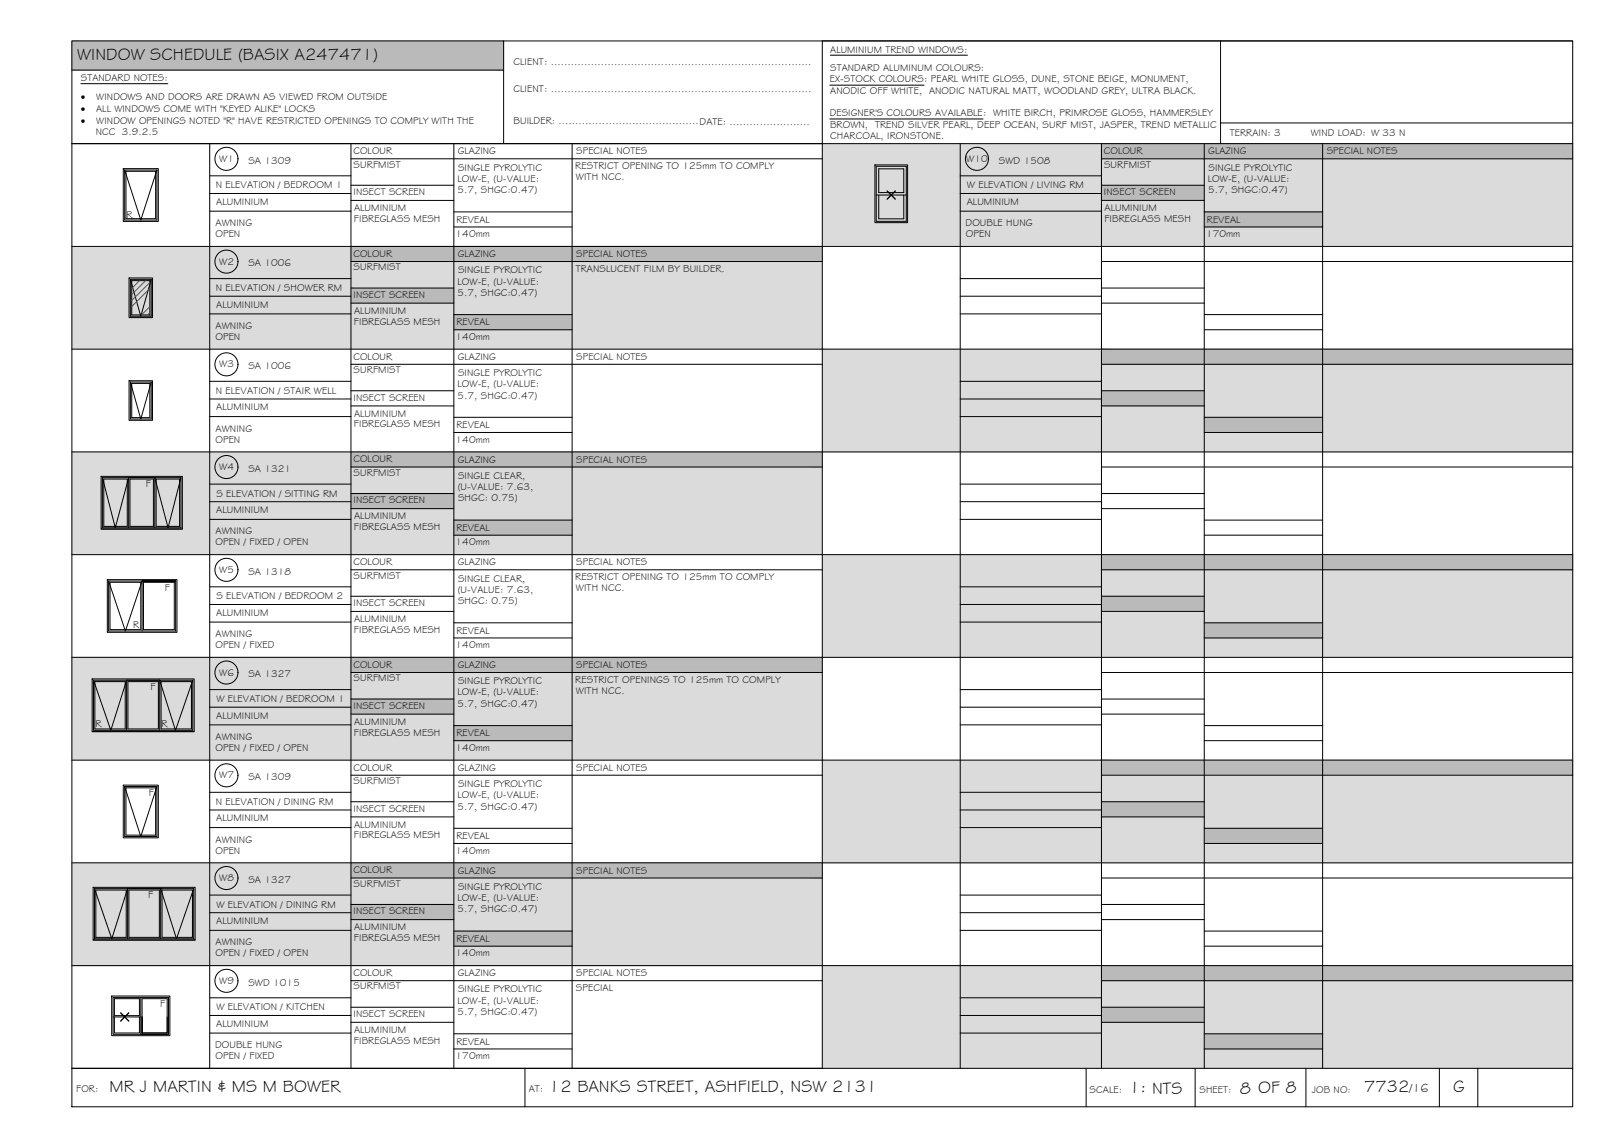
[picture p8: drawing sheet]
<svg xmlns="http://www.w3.org/2000/svg" width="420mm" height="297mm" viewBox="0 0 420 297" stroke-linecap="round" stroke-linejoin="round" font-family="sans-serif">
<!-- layer: WINDOW SCHEDULE HATCH -->
<g fill="#dbdbdb" stroke="#dbdbdb" stroke-width=".26">
<path d="M213.7 37.3l195 26.7v-26.7zM213.7 37.3l195 26.7h-195z"/>
<path d="M18.7 64l195 26.7v-26.7zM18.7 64l195 26.7h-195z"/>
<path d="M213.7 90.7l195 26.7v-26.7zM213.7 90.7l195 26.7h-195z"/>
<path d="M18.7 117.4l195 26.7v-26.7zM18.7 117.4l195 26.7h-195z"/>
<path d="M213.7 144.1l195 26.7v-26.7zM213.7 144.1l195 26.7h-195z"/>
<path d="M18.7 170.8l195 26.7v-26.7zM18.7 170.8l195 26.7h-195z"/>
<path d="M213.7 197.5l195 26.7v-26.7zM213.7 197.5l195 26.7h-195z"/>
<path d="M18.7 224.2l195 26.7v-26.7zM18.7 224.2l195 26.7h-195z"/>
<path d="M213.7 250.9l195 26.7v-26.7zM213.7 250.9l195 26.7h-195z"/>
</g>
<g fill="#bababa" stroke="#bababa" stroke-width=".26">
<path d="M18.7 10.6l112.2 7.6v-7.6zM18.7 10.6l112.2 7.6h-112.2z"/>
<path d="M286.2 37.3l122.5 4v-4zM286.2 37.3l122.5 4h-122.5z"/>
<path d="M286.2 48.1l26.7 4v-4zM286.2 48.1l26.7 4h-26.7z"/>
<path d="M312.9 55.1l30.8 3.9v-3.9zM312.9 55.1l30.8 3.9h-30.8z"/>
<path d="M91.2 64l122.5 4v-4zM91.2 64l122.5 4h-122.5z"/>
<path d="M91.2 74.9l26.7 3.9v-3.9zM91.2 74.9l26.7 3.9h-26.7z"/>
<path d="M117.9 81.8l30.8 3.9v-3.9zM117.9 81.8l30.8 3.9h-30.8z"/>
<path d="M286.2 90.7l122.5 4v-4zM286.2 90.7l122.5 4h-122.5z"/>
<path d="M286.2 101.6l26.7 3.9v-3.9zM286.2 101.6l26.7 3.9h-26.7z"/>
<path d="M312.9 108.5l30.8 3.9v-3.9zM312.9 108.5l30.8 3.9h-30.8z"/>
<path d="M91.2 117.4l122.5 4v-4zM91.2 117.4l122.5 4h-122.5z"/>
<path d="M91.2 128.3l26.7 3.9v-3.9zM91.2 128.3l26.7 3.9h-26.7z"/>
<path d="M117.9 135.2l30.8 3.9v-3.9zM117.9 135.2l30.8 3.9h-30.8z"/>
<path d="M286.2 144.1l122.5 4v-4zM286.2 144.1l122.5 4h-122.5z"/>
<path d="M286.2 155l26.7 3.9v-3.9zM286.2 155l26.7 3.9h-26.7z"/>
<path d="M312.9 161.9l30.8 3.9v-3.9zM312.9 161.9l30.8 3.9h-30.8z"/>
<path d="M91.2 170.8l122.5 4v-4zM91.2 170.8l122.5 4h-122.5z"/>
<path d="M91.2 181.6l26.7 4v-4zM91.2 181.6l26.7 4h-26.7z"/>
<path d="M117.9 188.6l30.8 3.9v-3.9zM117.9 188.6l30.8 3.9h-30.8z"/>
<path d="M286.2 197.5l122.5 4v-4zM286.2 197.5l122.5 4h-122.5z"/>
<path d="M286.2 208.4l26.7 3.9v-3.9zM286.2 208.4l26.7 3.9h-26.7z"/>
<path d="M312.9 215.3l30.8 3.9v-3.9zM312.9 215.3l30.8 3.9h-30.8z"/>
<path d="M91.2 224.2l122.5 4v-4zM91.2 224.2l122.5 4h-122.5z"/>
<path d="M91.2 235l26.7 4v-4zM91.2 235l26.7 4h-26.7z"/>
<path d="M117.9 242l30.8 3.9v-3.9zM117.9 242l30.8 3.9h-30.8z"/>
<path d="M286.2 250.9l122.5 4v-4zM286.2 250.9l122.5 4h-122.5z"/>
<path d="M286.2 261.8l26.7 3.9v-3.9zM286.2 261.8l26.7 3.9h-26.7z"/>
<path d="M312.9 268.7l30.8 3.9v-3.9zM312.9 268.7l30.8 3.9h-30.8z"/>
</g>
<!-- layer: BORDER -->
<g fill="none" stroke="#000" stroke-width=".26">
<path d="M18.7 10.6h390v277h-390zM18.7 18.2h112.2M130.9 10.6v26.7M317.1 10.6v26.7M408.7 10.6h-195v267M18.7 37.3h390M54.5 37.3v240.3M91.2 37.3v240.3M117.9 37.3v240.3M148.7 37.3v240.3M249.5 37.3v240.3M286.2 37.3v240.3"/>
<path d="M312.9 37.3v240.3M317.1 32h91.6M343.7 37.3v240.3M54.5 45.7h36.7M54.5 50.3h36.7M54.5 54.9h36.7M91.2 41.3h122.5M91.2 48.1h26.7M91.2 52.1h26.7M117.9 55.1h30.8M117.9 59h30.8M249.5 45.7h36.7"/>
<path d="M249.5 50.3h36.7M249.5 54.9h36.7M286.2 41.3h122.5M286.2 48.1h26.7M286.2 52.1h26.7M312.9 55.1h30.8M312.9 59h30.8M18.7 64h390M54.5 72.4h36.7M54.5 77h36.7M91.2 68h122.5M91.2 74.9h26.7"/>
<path d="M91.2 78.8h26.7M249.5 72.4h36.7M249.5 77h36.7M286.2 68h122.5M286.2 74.9h26.7M286.2 78.8h26.7M18.7 90.7h390M54.5 81.6h36.7M54.5 99.1h36.7M91.2 94.7h122.5M117.9 81.8h30.8M117.9 85.7h30.8"/>
<path d="M249.5 81.6h36.7M249.5 99.1h36.7M286.2 94.7h122.5M312.9 81.8h30.8M312.9 85.7h30.8M18.7 117.4h390M54.5 103.7h36.7M54.5 108.3h36.7M91.2 101.6h26.7M91.2 105.5h26.7M117.9 108.5h30.8M117.9 112.4h30.8"/>
<path d="M249.5 103.7h36.7M249.5 108.3h36.7M286.2 101.6h26.7M286.2 105.5h26.7M312.9 108.5h30.8M312.9 112.4h30.8M54.5 125.8h36.7M54.5 130.4h36.7M54.5 135h36.7M91.2 121.4h122.5M91.2 128.3h26.7M91.2 132.2h26.7"/>
<path d="M117.9 135.2h30.8M117.9 139.1h30.8M249.5 125.8h36.7M249.5 130.4h36.7M249.5 135h36.7M286.2 121.4h122.5M286.2 128.3h26.7M286.2 132.2h26.7M312.9 135.2h30.8M312.9 139.1h30.8M18.7 144.1h390M54.5 152.5h36.7"/>
<path d="M54.5 157.1h36.7M91.2 148.1h122.5M91.2 155h26.7M91.2 158.9h26.7M249.5 152.5h36.7M249.5 157.1h36.7M286.2 148.1h122.5M286.2 155h26.7M286.2 158.9h26.7M18.7 170.8h390M54.5 161.7h36.7M54.5 179.2h36.7"/>
<path d="M91.2 174.8h122.5M117.9 161.9h30.8M117.9 165.8h30.8M249.5 161.7h36.7M249.5 179.2h36.7M286.2 174.8h122.5M312.9 161.9h30.8M312.9 165.8h30.8M18.7 197.5h390M54.5 183.8h36.7M54.5 188.4h36.7M91.2 181.7h26.7"/>
<path d="M91.2 185.6h26.7M117.9 188.6h30.8M117.9 192.5h30.8M249.5 183.8h36.7M249.5 188.4h36.7M286.2 181.7h26.7M286.2 185.6h26.7M312.9 188.6h30.8M312.9 192.5h30.8M54.5 205.9h36.7M54.5 210.5h36.7M54.5 215.1h36.7"/>
<path d="M91.2 201.5h122.5M91.2 208.4h26.7M91.2 212.3h26.7M117.9 215.3h30.8M117.9 219.2h30.8M249.5 205.9h36.7M249.5 210.5h36.7M249.5 215.1h36.7M286.2 201.5h122.5M286.2 208.4h26.7M286.2 212.3h26.7M312.9 215.3h30.8"/>
<path d="M312.9 219.2h30.8M18.7 224.2h390M54.5 232.6h36.7M54.5 237.2h36.7M91.2 228.2h122.5M91.2 235h26.7M91.2 239h26.7M249.5 232.6h36.7M249.5 237.2h36.7M286.2 228.2h122.5M286.2 235h26.7M286.2 239h26.7"/>
<path d="M18.7 250.9h390M54.5 241.8h36.7M54.5 259.3h36.7M91.2 254.9h122.5M117.9 242h30.8M117.9 245.9h30.8M249.5 241.8h36.7M249.5 259.3h36.7M286.2 254.9h122.5M312.9 242h30.8M312.9 245.9h30.8M18.7 277.6h390"/>
<path d="M54.5 263.9h36.7M54.5 268.5h36.7M91.2 261.8h26.7M91.2 265.7h26.7M117.9 268.7h30.8M117.9 272.6h30.8M136.4 277.6v10M249.5 263.9h36.7M249.5 268.5h36.7M282.2 277.6v10M286.2 261.8h26.7M286.2 265.7h26.7"/>
<path d="M310.5 277.6v10M312.9 268.7h30.8M312.9 272.6h30.8M339.3 277.6v10M374 277.6v10M384 277.6v10"/>
</g>
<!-- layer: TEXT -->
<path d="M215.7 14.3h35.7M21 21.8h22.6M215.6 30.9h39.8M215.6 22.1h24.5" fill="none" stroke="#000" stroke-width=".26"/>
<!-- layer: WINDOWS -->
<g fill="none" stroke="#000" stroke-width=".26">
<path d="M32.4 44.2l4.2 13 4.2-13M32.4 44.2v13h8.4v-13M32.4 44.2h8.4M32.7 44.5h7.7v12.3h-7.7zM227.7 43.2h7.8v14.3h-7.8zM227.7 50.7h7.8M228.3 50.7v6.2h6.5v-6.2M228.3 43.9h6.5v6.2h-6.5zM230.5 49.6l2.1 2.1M232.6 49.6l-2.1 2.1M33.9 72.6l2.7 9.6 2.7-9.6M33.9 72.6h5.4"/>
<path d="M33.9 72.6v9.6h5.4v-9.6M34.2 72.9h4.7v8.9h-4.7zM33.9 99.3l2.7 9.6 2.7-9.6M33.9 99.3v9.6h5.4v-9.6M33.9 99.3h5.4M34.2 99.6h4.7v8.9h-4.7zM26.6 124.1l3.4 13.1 3.4-13.1M26.6 124.1h20.4l-3.3 13.1-3.5-13.1M26.6 124.1v13.1h20.4v-13.1M27 124.5h6.1v12.3h-6.1zM33.4 124.1h6.8M33.4 124.1v13.1"/>
<path d="M33.8 124.5h6.1v12.3h-6.1zM40.2 124.1v13.1M40.6 124.5h6.1v12.3h-6.1zM28.2 151h17.4h-8.7M28.2 151l4.4 13 4.3-13M28.2 151v13h17.4v-13M28.6 151.3h8v12.3h-8zM36.9 151v13M37.3 151.3h8v12.3h-8zM24.3 176.8l4.5 13 4.1-13M24.3 176.8h25.8l-4.5 13-4.1-13M24.3 176.8v13h25.8v-13"/>
<path d="M24.6 177.1h7.9v12.3h-7.9zM32.9 176.8h8.6M32.9 176.8v13M33.2 177.1h8v12.3h-8zM41.5 176.8v13M41.9 177.1h7.8v12.3h-7.8zM32.4 204.4l4.2 13 4.2-13M32.4 204.4h8.4M32.4 204.4v13h8.4v-13M32.7 204.7h7.7v12.3h-7.7zM24.6 230.9l4.4 13.1 4.2-13.1M24.6 230.9h25.7l-4.4 13.1-4.2-13.1"/>
<path d="M24.6 230.9v13.1h25.7v-13.1M24.9 231.3h7.9v12.3h-7.9zM33.2 230.9h8.5M33.2 230.9v13.1M33.5 231.3h7.9v12.3h-7.9zM41.7 230.9v13.1M42.1 231.3h7.9v12.3h-7.9zM29.4 259.2h14.4v9.6h-14.4zM29.7 259.5h6.5v4.4h-6.5zM36.6 259.2v9.6h7.2M29.4 264.3h7.2M29.7 264.3v4.1h6.5v-4.1"/>
<path d="M31.4 263.2l1 1.1 1.1-1.1M31.4 265.4l1-1.1 1.1 1.1M36.9 264.3v4.1v-8.9h6.5v8.9h-6.5h6.5v-4.1"/>
<circle cx="58.8" cy="41.3" r="3"/>
<circle cx="253.8" cy="41.3" r="3"/>
<circle cx="58.8" cy="68" r="3"/>
<circle cx="58.8" cy="94.7" r="3"/>
<circle cx="58.8" cy="121.4" r="3"/>
<circle cx="58.8" cy="148.1" r="3"/>
<circle cx="58.8" cy="174.8" r="3"/>
<circle cx="58.8" cy="201.5" r="3"/>
<circle cx="58.8" cy="228.2" r="3"/>
<circle cx="58.8" cy="254.9" r="3"/>
</g>
<!-- layer: NEWWORK -->
<g fill="none" stroke="#000" stroke-width=".26">
<path d="M32 43.8h9.1v13.7h-9.1zM227.3 42.9h8.5v15h-8.5zM33.5 72.2h6.1v10.3h-6.1zM33.5 98.9h6.1v10.3h-6.1zM26.3 123.8h21.1v13.7h-21.1zM26.3 137.5h21.1M27.9 150.6h18.1v13.7h-18.1zM23.9 176.4h26.5v13.7h-26.5zM23.9 190.1h26.5M32 204h9.1v13.7h-9.1zM24.2 230.6h26.5v13.7h-26.5zM24.2 244.3h26.5"/>
<path d="M29 258.8h15.1v10.3h-15.1z"/>
</g>
<!-- layer: HATCH -->
<path d="M36.2 72.9l-2 2.1M37.8 72.9l-3.6 3.6M38.9 79.7l-2.1 2.1M38.9 73.4l-4.7 4.7M38.9 75l-4.7 4.7M38.9 81.3l-.5 .5" fill="none" stroke="#545454" stroke-width=".26"/>
<g font-size="4.5">
<text x="20" y="15.6">WINDOW SCHEDULE (BASIX A247471)</text>
<text x="28.5" y="283.7">MR J MARTIN &amp; MS M BOWER</text>
<text x="142.6" y="283.7">12 BANKS STREET, ASHFIELD, NSW 2131</text>
<text x="293.4" y="284">1: NTS</text>
<text x="322.2" y="284.2">8 OF 8</text>
<text x="354.5" y="283.8">7732</text>
<text x="377.6" y="283.8">G</text>
</g>
<text font-size="3.2" x="366.3" y="283.8">/16</text>
<g font-size="2.6">
<text x="133.4" y="16.9">CLIENT: ..............................................................................</text>
<text x="215.7" y="13.6">ALUMINIUM TREND WINDOWS:</text>
<text x="21" y="21.1">STANDARD NOTES:</text>
<text x="215.6" y="21.4">EX-STOCK COLOURS: PEARL WHITE GLOSS, DUNE, STONE BEIGE, MONUMENT,</text>
<text x="215.7" y="18.5">STANDARD ALUMINUM COLOURS:</text>
<text x="21" y="26.1">·</text>
<text x="21" y="29.1">·</text>
<text x="25" y="29.1">ALL WINDOWS COME WITH &quot;KEYED ALIKE&quot; LOCKS</text>
<text x="25" y="26.1">WINDOWS AND DOORS ARE DRAWN AS VIEWED FROM OUTSIDE</text>
<text x="133.4" y="24">CLIENT: ..............................................................................</text>
<text x="215.7" y="24.4">ANODIC OFF WHITE, ANODIC NATURAL MATT, WOODLAND GREY, ULTRA BLACK.</text>
<text x="21" y="32.1">·</text>
<text x="24.9" y="35.1">NCC 3.9.2.5</text>
<text x="25" y="32.1">WINDOW OPENINGS NOTED &quot;R&quot; HAVE RESTRICTED OPENINGS TO COMPLY WITH THE</text>
<text x="133.4" y="32.3">BUILDER: ..........................................DATE: ........................</text>
<text x="215.6" y="30.2">DESIGNER'S COLOURS AVAILABLE: WHITE BIRCH, PRIMROSE GLOSS, HAMMERSLEY</text>
<text x="215.7" y="33.2">BROWN, TREND SILVER PEARL, DEEP OCEAN, SURF MIST, JASPER, TREND METALLIC</text>
<text x="319.6" y="35.4">TERRAIN: 3</text>
<text x="340.6" y="35.4">WIND LOAD: W 33 N</text>
<text x="91.8" y="40.1">COLOUR</text>
<text x="119" y="40.1">GLAZING</text>
<text x="149.7" y="40.1">SPECIAL NOTES</text>
<text x="215.7" y="36.1">CHARCOAL, IRONSTONE.</text>
<text x="286.8" y="40.1">COLOUR</text>
<text x="314" y="40.1">GLAZING</text>
<text x="344.7" y="40.1">SPECIAL NOTES</text>
<text x="57" y="42.1">W1</text>
<text x="64.5" y="42.6">SA 1309</text>
<text x="91.9" y="43.6">SURFMIST</text>
<text x="118.9" y="47.2">LOW-E, (U-VALUE:</text>
<text x="119" y="44.3">SINGLE PYROLYTIC</text>
<text x="149.5" y="43.9">RESTRICT OPENING TO 125mm TO COMPLY</text>
<text x="149.6" y="46.8">WITH NCC.</text>
<text x="251.1" y="42.1">W10</text>
<text x="259.5" y="42.6">SWD 1508</text>
<text x="286.9" y="43.6">SURFMIST</text>
<text x="313.9" y="47.2">LOW-E, (U-VALUE:</text>
<text x="314" y="44.3">SINGLE PYROLYTIC</text>
<text x="56.1" y="49">N ELEVATION / BEDROOM 1</text>
<text x="56.2" y="53.2">ALUMINIUM</text>
<text x="91.8" y="50.7">INSECT SCREEN</text>
<text x="118.9" y="50.2">5.7, SHGC:0.47)</text>
<text x="251.2" y="49">W ELEVATION / LIVING RM</text>
<text x="251.2" y="53.2">ALUMINIUM</text>
<text x="286.9" y="50.7">INSECT SCREEN</text>
<text x="313.9" y="50.2">5.7, SHGC:0.47)</text>
<text x="32.9" y="56.6">R</text>
<text x="56" y="58.8">AWNING</text>
<text x="92" y="57.7">FIBREGLASS MESH</text>
<text x="92" y="54.9">ALUMINIUM</text>
<text x="118.6" y="57.9">REVEAL</text>
<text x="250.9" y="58.8">DOUBLE HUNG</text>
<text x="287" y="57.7">FIBREGLASS MESH</text>
<text x="287" y="54.9">ALUMINIUM</text>
<text x="313.6" y="57.9">REVEAL</text>
<text x="56" y="61.7">OPEN</text>
<text x="118.4" y="61.7">140mm</text>
<text x="251" y="61.7">OPEN</text>
<text x="313.4" y="61.7">170mm</text>
<text x="57" y="68.8">W2</text>
<text x="64.5" y="69.3">SA 1006</text>
<text x="91.8" y="66.8">COLOUR</text>
<text x="91.9" y="70.2">SURFMIST</text>
<text x="119" y="66.9">GLAZING</text>
<text x="119" y="71">SINGLE PYROLYTIC</text>
<text x="149.6" y="70.6">TRANSLUCENT FILM BY BUILDER.</text>
<text x="149.7" y="66.9">SPECIAL NOTES</text>
<text x="56.1" y="75.7">N ELEVATION / SHOWER RM</text>
<text x="91.8" y="77.4">INSECT SCREEN</text>
<text x="118.9" y="73.9">LOW-E, (U-VALUE:</text>
<text x="118.9" y="76.9">5.7, SHGC:0.47)</text>
<text x="56.2" y="79.9">ALUMINIUM</text>
<text x="92" y="81.6">ALUMINIUM</text>
<text x="56" y="88.4">OPEN</text>
<text x="56" y="85.5">AWNING</text>
<text x="92" y="84.4">FIBREGLASS MESH</text>
<text x="118.4" y="88.3">140mm</text>
<text x="118.6" y="84.6">REVEAL</text>
<text x="57" y="95.5">W3</text>
<text x="64.5" y="96">SA 1006</text>
<text x="91.8" y="93.5">COLOUR</text>
<text x="119" y="93.5">GLAZING</text>
<text x="149.7" y="93.5">SPECIAL NOTES</text>
<text x="91.9" y="97">SURFMIST</text>
<text x="118.9" y="100.6">LOW-E, (U-VALUE:</text>
<text x="119" y="97.7">SINGLE PYROLYTIC</text>
<text x="56.1" y="102.4">N ELEVATION / STAIR WELL</text>
<text x="56.2" y="106.7">ALUMINIUM</text>
<text x="91.8" y="104.1">INSECT SCREEN</text>
<text x="118.9" y="103.6">5.7, SHGC:0.47)</text>
<text x="56" y="112.2">AWNING</text>
<text x="92" y="111.1">FIBREGLASS MESH</text>
<text x="92" y="108.3">ALUMINIUM</text>
<text x="118.6" y="111.3">REVEAL</text>
<text x="56" y="115.1">OPEN</text>
<text x="118.4" y="115">140mm</text>
<text x="57" y="122.2">W4</text>
<text x="64.5" y="122.7">SA 1321</text>
<text x="91.8" y="120.2">COLOUR</text>
<text x="91.9" y="123.6">SURFMIST</text>
<text x="119" y="120.3">GLAZING</text>
<text x="119" y="124.4">SINGLE CLEAR,</text>
<text x="149.7" y="120.3">SPECIAL NOTES</text>
<text x="37.9" y="126.6">F</text>
<text x="56.2" y="129.1">S ELEVATION / SITTING RM</text>
<text x="91.8" y="130.8">INSECT SCREEN</text>
<text x="118.9" y="127.3">(U-VALUE: 7.63,</text>
<text x="119" y="130.3">SHGC: 0.75)</text>
<text x="56.2" y="133.3">ALUMINIUM</text>
<text x="92" y="137.8">FIBREGLASS MESH</text>
<text x="92" y="135">ALUMINIUM</text>
<text x="118.6" y="138">REVEAL</text>
<text x="56" y="141.7">OPEN / FIXED / OPEN</text>
<text x="56" y="138.8">AWNING</text>
<text x="118.4" y="141.7">140mm</text>
<text x="57" y="148.9">W5</text>
<text x="64.5" y="149.4">SA 1318</text>
<text x="91.8" y="146.9">COLOUR</text>
<text x="119" y="147">GLAZING</text>
<text x="149.7" y="147">SPECIAL NOTES</text>
<text x="42.8" y="153.6">F</text>
<text x="56.2" y="155.8">S ELEVATION / BEDROOM 2</text>
<text x="91.9" y="150.4">SURFMIST</text>
<text x="118.9" y="154">(U-VALUE: 7.63,</text>
<text x="119" y="151.1">SINGLE CLEAR,</text>
<text x="149.5" y="150.7">RESTRICT OPENING TO 125mm TO COMPLY</text>
<text x="149.6" y="153.6">WITH NCC.</text>
<text x="56.2" y="160">ALUMINIUM</text>
<text x="91.8" y="157.5">INSECT SCREEN</text>
<text x="92" y="161.7">ALUMINIUM</text>
<text x="119" y="157">SHGC: 0.75)</text>
<text x="34.6" y="163.1">R</text>
<text x="56" y="165.5">AWNING</text>
<text x="92" y="164.5">FIBREGLASS MESH</text>
<text x="118.6" y="164.7">REVEAL</text>
<text x="56" y="168.4">OPEN / FIXED</text>
<text x="91.8" y="173.6">COLOUR</text>
<text x="118.4" y="168.4">140mm</text>
<text x="119" y="173.6">GLAZING</text>
<text x="149.7" y="173.7">SPECIAL NOTES</text>
<text x="39.1" y="179.4">F</text>
<text x="57" y="175.6">W6</text>
<text x="64.5" y="176.1">SA 1327</text>
<text x="91.9" y="177.1">SURFMIST</text>
<text x="119" y="177.8">SINGLE PYROLYTIC</text>
<text x="149.5" y="177.4">RESTRICT OPENINGS TO 125mm TO COMPLY</text>
<text x="56.2" y="182.5">W ELEVATION / BEDROOM 1</text>
<text x="91.8" y="184.2">INSECT SCREEN</text>
<text x="118.9" y="180.7">LOW-E, (U-VALUE:</text>
<text x="118.9" y="183.7">5.7, SHGC:0.47)</text>
<text x="149.6" y="180.3">WITH NCC.</text>
<text x="24.8" y="188.9">R</text>
<text x="42" y="188.9">R</text>
<text x="56.2" y="186.7">ALUMINIUM</text>
<text x="92" y="191.2">FIBREGLASS MESH</text>
<text x="92" y="188.4">ALUMINIUM</text>
<text x="118.6" y="191.4">REVEAL</text>
<text x="56" y="195.1">OPEN / FIXED / OPEN</text>
<text x="56" y="192.2">AWNING</text>
<text x="118.4" y="195.1">140mm</text>
<text x="57" y="202.3">W7</text>
<text x="64.5" y="202.7">SA 1309</text>
<text x="91.8" y="200.3">COLOUR</text>
<text x="91.9" y="203.7">SURFMIST</text>
<text x="119" y="200.4">GLAZING</text>
<text x="149.7" y="200.4">SPECIAL NOTES</text>
<text x="38.7" y="206.8">F</text>
<text x="56.1" y="209.2">N ELEVATION / DINING RM</text>
<text x="118.9" y="207.4">LOW-E, (U-VALUE:</text>
<text x="119" y="204.5">SINGLE PYROLYTIC</text>
<text x="56.2" y="213.4">ALUMINIUM</text>
<text x="91.8" y="210.9">INSECT SCREEN</text>
<text x="92" y="215.1">ALUMINIUM</text>
<text x="118.9" y="210.4">5.7, SHGC:0.47)</text>
<text x="56" y="221.9">OPEN</text>
<text x="56" y="219">AWNING</text>
<text x="92" y="217.9">FIBREGLASS MESH</text>
<text x="118.4" y="221.8">140mm</text>
<text x="118.6" y="218.1">REVEAL</text>
<text x="91.8" y="227">COLOUR</text>
<text x="119" y="227">GLAZING</text>
<text x="149.7" y="227.1">SPECIAL NOTES</text>
<text x="38.5" y="233.5">F</text>
<text x="57" y="229">W8</text>
<text x="64.5" y="229.5">SA 1327</text>
<text x="91.9" y="230.5">SURFMIST</text>
<text x="119" y="231.2">SINGLE PYROLYTIC</text>
<text x="56.2" y="235.9">W ELEVATION / DINING RM</text>
<text x="91.8" y="237.6">INSECT SCREEN</text>
<text x="118.9" y="234.1">LOW-E, (U-VALUE:</text>
<text x="118.9" y="237.1">5.7, SHGC:0.47)</text>
<text x="56" y="245.6">AWNING</text>
<text x="56.2" y="240.1">ALUMINIUM</text>
<text x="92" y="244.6">FIBREGLASS MESH</text>
<text x="92" y="241.8">ALUMINIUM</text>
<text x="118.6" y="244.8">REVEAL</text>
<text x="56" y="248.5">OPEN / FIXED / OPEN</text>
<text x="118.4" y="248.6">140mm</text>
<text x="57" y="255.7">W9</text>
<text x="64.5" y="256.2">SWD 1015</text>
<text x="91.8" y="253.7">COLOUR</text>
<text x="91.9" y="257.1">SURFMIST</text>
<text x="119" y="253.8">GLAZING</text>
<text x="119" y="257.9">SINGLE PYROLYTIC</text>
<text x="149.6" y="257.5">SPECIAL</text>
<text x="149.7" y="253.8">SPECIAL NOTES</text>
<text x="41.6" y="261.6">F</text>
<text x="56.2" y="262.6">W ELEVATION / KITCHEN</text>
<text x="118.9" y="260.9">LOW-E, (U-VALUE:</text>
<text x="118.9" y="263.8">5.7, SHGC:0.47)</text>
<text x="56.2" y="266.8">ALUMINIUM</text>
<text x="91.8" y="264.3">INSECT SCREEN</text>
<text x="92" y="268.5">ALUMINIUM</text>
<text x="55.9" y="272.3">DOUBLE HUNG</text>
<text x="56" y="275.2">OPEN / FIXED</text>
<text x="92" y="271.3">FIBREGLASS MESH</text>
<text x="118.4" y="275.2">170mm</text>
<text x="118.6" y="271.5">REVEAL</text>
<text x="19.8" y="283.8">FOR:</text>
<text x="137.4" y="283.7">AT:</text>
<text x="283.1" y="284">SCALE:</text>
<text x="311.7" y="284">SHEET:</text>
<text x="340.9" y="284">JOB NO:</text>
</g>
</svg>
